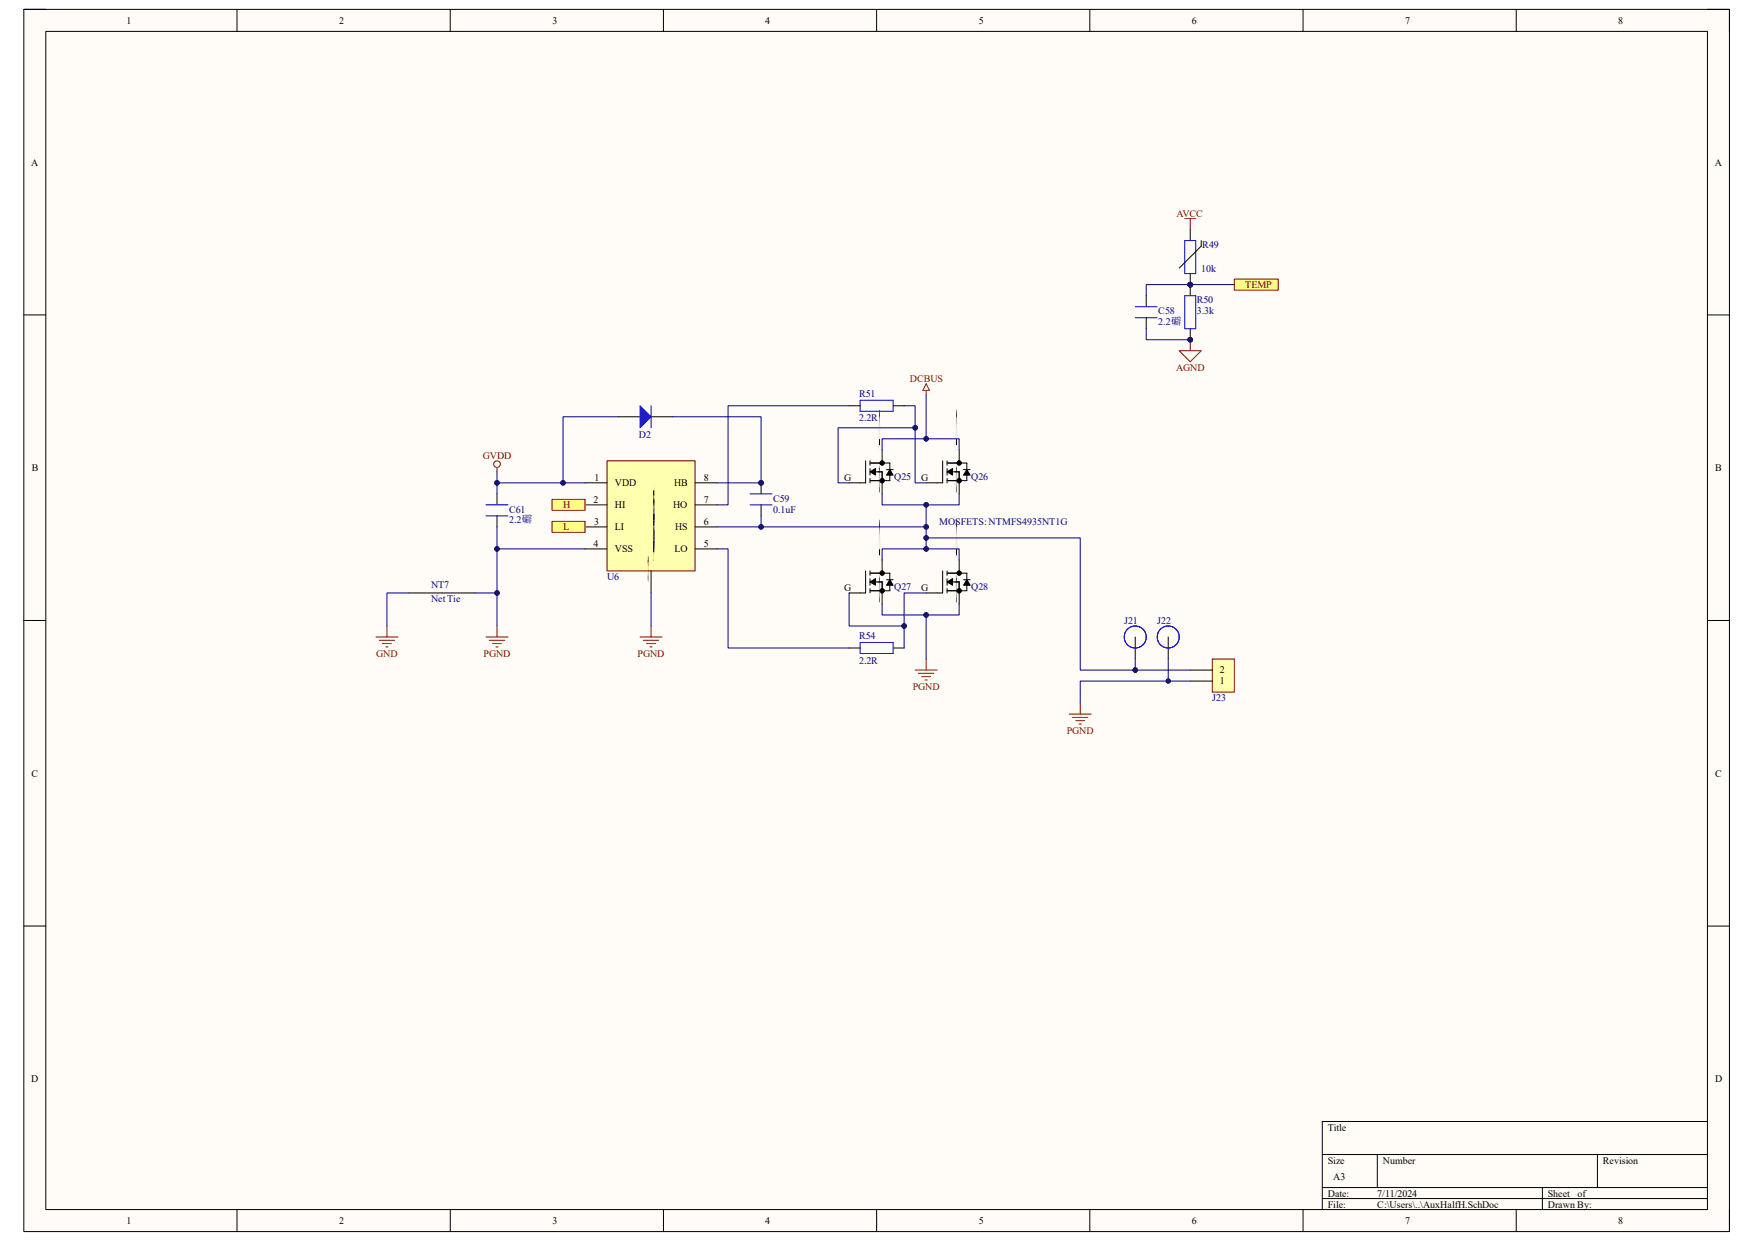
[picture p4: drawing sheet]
<svg xmlns="http://www.w3.org/2000/svg" width="297mm" height="210mm" viewBox="0 0 297 210" stroke-linecap="round" stroke-linejoin="round" font-family="sans-serif">
<path d="M4 1.6h288.8v206.8h-288.8z" fill-rule="evenodd" fill="#fffcf8"/>
<path d="M4 1.6h288.8v206.8h-288.8z" fill="none" stroke="#000" stroke-width=".17"/>
<path d="M7.8 5.3h281.3v199.4h-281.3z" fill-rule="evenodd" fill="#fffcf8"/>
<g fill="none" stroke="#000" stroke-width=".17">
<path d="M4 1.6h3.8M7.8 5.3h281.3v199.4h-281.3zM40.1 1.6v3.7M76.2 1.6v3.7M112.3 1.6v3.7M148.4 1.6v3.7M184.5 1.6v3.7M220.6 1.6v3.7M256.7 1.6v3.7M289.1 1.6h3.7v3.7M4 53.3h3.8M289.1 53.3h3.7"/>
<path d="M143.8 68.7h1.8M146.6 78v3.7h-2.8M147.3 79.8l1-.5v1.1zM147.3 78.4h3.4v1.1M147.3 78v.7M147.3 79.3v1.1M148.3 79.8h1.1v3.8M149.4 76.1v2.3M150.1 79.5h1.1M150.7 79.5l.5 .9h-1.1zM151.2 68.7h1.9M159.6 78v3.7h-2.8"/>
<path d="M160.4 79.8l.9-.5v1.1zM160.4 78.4h3.3v1.1M160.4 78v.7M160.4 79.3v1.1M161.3 79.8h1.1v3.8M162.4 76.1v2.3M163.2 79.5h1.1M163.7 79.5l.6 .9h-1.1zM146.6 96.6v3.7h-2.8M147.3 98.5l1-.6v1.1zM147.3 81v.7M147.3 96.6v.8"/>
<path d="M147.3 97.9v1.1M147.3 99.6v.7M147.3 97h3.4v1.1M148.3 98.5h1.1v3.7M149.4 94.7v2.3M150.1 98.1h1.1M150.7 98.1l.5 .9h-1.1zM150.7 80.4v.9h-3.4M150.7 99v1h-3.4M159.6 96.6v3.7h-2.8M160.4 98.5l.9-.6v1.1zM160.4 81v.7"/>
<path d="M160.4 96.6v.8M160.4 97.9v1.1M160.4 99.6v.7M160.4 97h3.3v1.1M161.3 98.5h1.1v3.7M162.4 94.7v2.3M163.2 98.1h1.1M163.7 98.1l.6 .9h-1.1zM163.7 80.4v.9h-3.3M163.7 99v1h-3.3M4 105h3.8M143.8 109.7h1.8"/>
<path d="M151.2 109.7h1.9M289.1 105h3.7M4 156.7h3.8M289.1 156.7h3.7M223.9 195.4h65.2M233.2 195.4v5.6M270.5 195.4v5.6M289.1 189.8h-65.2v14.9M40.1 204.7v3.7M76.2 204.7v3.7M112.3 204.7v3.7M148.4 204.7v3.7"/>
<path d="M184.5 204.7v3.7M220.6 204.7v3.7M223.9 201h65.2M223.9 202.8h65.2M256.7 204.7v3.7M261.2 201v3.7M292.8 204.7v3.7"/>
<circle cx="149.4" cy="78.4" r=".37"/>
<circle cx="162.4" cy="78.4" r=".37"/>
<circle cx="149.4" cy="97" r=".37"/>
<circle cx="149.4" cy="81.3" r=".37"/>
<circle cx="149.4" cy="100" r=".37"/>
<circle cx="162.4" cy="81.3" r=".37"/>
<circle cx="162.4" cy="97" r=".37"/>
<circle cx="162.4" cy="100" r=".37"/>
</g>
<g fill="#000">
<path d="M147.3 79.8l1-.5v1.1zM147.3 98.5l1-.6v1.1zM150.7 79.5l.5 .9h-1.1zM150.7 98.1l.5 .9h-1.1zM160.4 79.8l.9-.5v1.1zM160.4 98.5l.9-.6v1.1zM163.7 79.5l.6 .9h-1.1zM163.7 98.1l.6 .9h-1.1z"/>
<circle cx="149.4" cy="78.4" r=".37"/>
<circle cx="162.4" cy="78.4" r=".37"/>
<circle cx="149.4" cy="97" r=".37"/>
<circle cx="149.4" cy="81.3" r=".37"/>
<circle cx="149.4" cy="100" r=".37"/>
<circle cx="162.4" cy="81.3" r=".37"/>
<circle cx="162.4" cy="97" r=".37"/>
<circle cx="162.4" cy="100" r=".37"/>
</g>
<path d="M145.6 67.7h5.6v1.9h-5.6zM145.6 108.7h5.6v1.9h-5.6z" fill="none" stroke="#00f" stroke-width=".17"/>
<path d="M102.8 78h14.9v18.6h-14.9z" fill-rule="evenodd" fill="#ffffb0"/>
<path d="M102.8 78h14.9v18.6h-14.9z" fill="none" stroke="#800000" stroke-width=".17"/>
<path d="M99.1 81.7h3.7M99.1 85.4h3.7M99.1 89.2h3.7M99.1 92.9h3.7M110.2 96.6v3.7M117.7 81.7h3.7M117.7 85.4h3.7M117.7 89.2h3.7M117.7 92.9h3.7" fill="none" stroke="#000" stroke-width=".17"/>
<circle cx="128.9" cy="81.7" r=".37" fill="#000080"/>
<circle cx="128.9" cy="81.7" r=".37" fill="none" stroke="#000080" stroke-width=".17"/>
<path d="M128.9 81.7v1.9" fill="none" stroke="#000" stroke-width=".17"/>
<circle cx="128.9" cy="81.7" r=".37" fill="#000080"/>
<circle cx="128.9" cy="81.7" r=".37" fill="none" stroke="#000080" stroke-width=".17"/>
<path d="M84.2 83.6v1.8M84.2 87.3v1.9M128.9 85.4v1.9M192.2 107.8v3.7M197.8 107.8v3.7" fill="none" stroke="#000" stroke-width=".17"/>
<g fill="none" stroke="#00f" stroke-width=".17">
<path d="M82.3 85.4h3.7M82.3 87.3h3.7M127 85.4h3.7M127 83.6h3.7"/>
<circle cx="192.2" cy="107.8" r="1.86"/>
<circle cx="197.8" cy="107.8" r="1.86"/>
</g>
<g fill="none" stroke="#800000" stroke-width=".17">
<path d="M84.2 79.1v.7M156.8 64.9l.6 1.2h-1.1zM156.8 66.1v.7"/>
<circle cx="84.2" cy="78.5" r=".56"/>
</g>
<path d="M93.5 84.5h5.6v1.9h-5.6z" fill-rule="evenodd" fill="#ffff80"/>
<path d="M93.5 84.5h5.6v1.9h-5.6z" fill="none" stroke="#800000" stroke-width=".17"/>
<path d="M93.5 88.2h5.6v1.9h-5.6z" fill-rule="evenodd" fill="#ffff80"/>
<path d="M93.5 88.2h5.6v1.9h-5.6z" fill="none" stroke="#800000" stroke-width=".17"/>
<path d="M104.6 70.5h3.8M110.2 70.5h3.8" fill="none" stroke="#000" stroke-width=".17"/>
<path d="M108.4 68.7l1.8 1.8-1.8 1.9z" fill="#00f"/>
<path d="M108.4 68.7l1.8 1.8-1.8 1.9zM110.2 68.7v3.7" fill="none" stroke="#00f" stroke-width=".17"/>
<circle cx="201.5" cy="48.2" r=".37" fill="#000080"/>
<circle cx="201.5" cy="48.2" r=".37" fill="none" stroke="#000080" stroke-width=".17"/>
<circle cx="201.5" cy="57.5" r=".37" fill="#000080"/>
<circle cx="201.5" cy="57.5" r=".37" fill="none" stroke="#000080" stroke-width=".17"/>
<path d="M201.5 48.2v1.8" fill="none" stroke="#000" stroke-width=".17"/>
<circle cx="201.5" cy="48.2" r=".37" fill="#000080"/>
<circle cx="201.5" cy="48.2" r=".37" fill="none" stroke="#000080" stroke-width=".17"/>
<path d="M201.5 55.6v1.9" fill="none" stroke="#000" stroke-width=".17"/>
<circle cx="201.5" cy="57.5" r=".37" fill="#000080"/>
<circle cx="201.5" cy="57.5" r=".37" fill="none" stroke="#000080" stroke-width=".17"/>
<path d="M200.6 50h1.9v5.6h-1.9z" fill="none" stroke="#00f" stroke-width=".17"/>
<path d="M199.7 59.4h3.7l-1.9 1.8zM201.5 57.5v1.9" fill="none" stroke="#800000" stroke-width=".17"/>
<circle cx="201.5" cy="57.5" r=".37" fill="#000080"/>
<circle cx="201.5" cy="57.5" r=".37" fill="none" stroke="#000080" stroke-width=".17"/>
<path d="M200.6 37h1.9M201.5 37v1.9" fill="none" stroke="#800000" stroke-width=".17"/>
<path d="M194.1 50v1.9M194.1 53.8v1.8" fill="none" stroke="#000" stroke-width=".17"/>
<path d="M192.2 51.9h3.8M192.2 53.8h3.8" fill="none" stroke="#00f" stroke-width=".17"/>
<path d="M209 47.2h7.5v1.9h-7.5z" fill-rule="evenodd" fill="#ffff80"/>
<path d="M209 47.2h7.5v1.9h-7.5z" fill="none" stroke="#800000" stroke-width=".17"/>
<circle cx="201.5" cy="48.2" r=".37" fill="#000080"/>
<circle cx="201.5" cy="48.2" r=".37" fill="none" stroke="#000080" stroke-width=".17"/>
<path d="M201.5 46.3v1.9" fill="none" stroke="#000" stroke-width=".17"/>
<circle cx="201.5" cy="48.2" r=".37" fill="#000080"/>
<circle cx="201.5" cy="48.2" r=".37" fill="none" stroke="#000080" stroke-width=".17"/>
<path d="M201.5 38.9v1.8M203.4 40.7v.9l-3.7 3.8" fill="none" stroke="#000" stroke-width=".17"/>
<path d="M200.6 40.7h1.9v5.6h-1.9z" fill="none" stroke="#00f" stroke-width=".17"/>
<path d="M205.3 111.5h3.7v5.6h-3.7z" fill-rule="evenodd" fill="#ffffb0"/>
<g fill="none" stroke="#800000" stroke-width=".17">
<path d="M63.7 107.8h3.7M64.2 108.4h2.6M64.8 108.9h1.5M65.3 109.5h.4M65.5 105.9v1.9M108.4 107.8h3.7M108.9 108.4h2.6M109.5 108.9h1.5M110.1 109.5h.3M110.2 105.9v1.9M155 113.4h3.7M155.5 113.9h2.6"/>
<path d="M156.1 114.5h1.5M156.6 115.1h.4M156.8 111.5v1.9M182.9 119v1.8M205.3 111.5h3.7v5.6h-3.7zM181 120.8h3.8M181.6 121.4h2.6M182.2 122h1.5M182.7 122.5h.4"/>
</g>
<path d="M69.2 100.3h11.2M201.5 115.3h3.8M201.5 113.4h3.8" fill="none" stroke="#000" stroke-width=".17"/>
<path d="M143.8 81.7h-1.9v-9.3h13.1v9.3h1.8" fill="none" stroke="#000080" stroke-width=".17"/>
<circle cx="155" cy="72.4" r=".37" fill="#000080"/>
<g fill="none" stroke="#000080" stroke-width=".17">
<path d="M153.1 68.7h1.9v3.7"/>
<circle cx="155" cy="72.4" r=".37"/>
</g>
<circle cx="155" cy="72.4" r=".37" fill="#000080"/>
<g fill="none" stroke="#000080" stroke-width=".17">
<path d="M143.8 100.3v5.6h9.3"/>
<circle cx="155" cy="72.4" r=".37"/>
</g>
<circle cx="153.1" cy="105.9" r=".37" fill="#000080"/>
<g fill="none" stroke="#000080" stroke-width=".17">
<path d="M156.8 66.8v7.5"/>
<circle cx="153.1" cy="105.9" r=".37"/>
</g>
<circle cx="156.8" cy="74.3" r=".37" fill="#000080"/>
<g fill="none" stroke="#000080" stroke-width=".17">
<path d="M156.8 104.1v7.4"/>
<circle cx="156.8" cy="74.3" r=".37"/>
</g>
<circle cx="156.8" cy="104.1" r=".37" fill="#000080"/>
<g fill="none" stroke="#000080" stroke-width=".17">
<path d="M143.8 68.7h-20.5v16.7h-1.9M121.4 92.9h1.9v16.8h20.5M128.9 87.3v1.9"/>
<circle cx="156.8" cy="104.1" r=".37"/>
</g>
<circle cx="128.9" cy="89.2" r=".37" fill="#000080"/>
<g fill="none" stroke="#000080" stroke-width=".17">
<path d="M84.2 89.2v3.7h14.9"/>
<circle cx="128.9" cy="89.2" r=".37"/>
</g>
<circle cx="84.2" cy="92.9" r=".37" fill="#000080"/>
<g fill="none" stroke="#000080" stroke-width=".17">
<path d="M192.2 111.5v1.9"/>
<circle cx="84.2" cy="92.9" r=".37"/>
</g>
<circle cx="192.2" cy="113.4" r=".37" fill="#000080"/>
<g fill="none" stroke="#000080" stroke-width=".17">
<path d="M197.8 111.5v3.8"/>
<circle cx="192.2" cy="113.4" r=".37"/>
</g>
<circle cx="197.8" cy="115.2" r=".37" fill="#000080"/>
<g fill="none" stroke="#000080" stroke-width=".17">
<path d="M114 70.5h14.9v11.2h-7.5"/>
<circle cx="197.8" cy="115.2" r=".37"/>
</g>
<circle cx="128.9" cy="81.7" r=".37" fill="#000080"/>
<g fill="none" stroke="#000080" stroke-width=".17">
<path d="M104.6 70.5h-9.3v11.2"/>
<circle cx="128.9" cy="81.7" r=".37"/>
</g>
<circle cx="95.3" cy="81.7" r=".37" fill="#000080"/>
<g fill="none" stroke="#000080" stroke-width=".17">
<path d="M194.1 55.6v1.9h7.4"/>
<circle cx="95.3" cy="81.7" r=".37"/>
</g>
<circle cx="201.5" cy="57.5" r=".37" fill="#000080"/>
<g fill="none" stroke="#000080" stroke-width=".17">
<path d="M201.5 48.2h-7.4v1.8"/>
<circle cx="201.5" cy="57.5" r=".37"/>
</g>
<circle cx="201.5" cy="48.2" r=".37" fill="#000080"/>
<g fill="none" stroke="#000080" stroke-width=".17">
<path d="M201.5 48.2h7.5"/>
<circle cx="201.5" cy="48.2" r=".37"/>
</g>
<circle cx="201.5" cy="48.2" r=".37" fill="#000080"/>
<g fill="none" stroke="#000080" stroke-width=".17">
<path d="M84.2 81.7h14.9M110.2 100.3v5.6"/>
<circle cx="201.5" cy="48.2" r=".37"/>
</g>
<circle cx="95.3" cy="81.7" r=".37" fill="#000080"/>
<circle cx="95.3" cy="81.7" r=".37" fill="none" stroke="#000080" stroke-width=".17"/>
<circle cx="84.2" cy="81.7" r=".37" fill="#000080"/>
<g fill="none" stroke="#000080" stroke-width=".17">
<path d="M121.4 89.2h35.4"/>
<circle cx="84.2" cy="81.7" r=".37"/>
</g>
<circle cx="128.9" cy="89.2" r=".37" fill="#000080"/>
<circle cx="128.9" cy="89.2" r=".37" fill="none" stroke="#000080" stroke-width=".17"/>
<circle cx="156.8" cy="89.2" r=".37" fill="#000080"/>
<g fill="none" stroke="#000080" stroke-width=".17">
<path d="M149.4 102.2v1.9h13v-1.9"/>
<circle cx="156.8" cy="89.2" r=".37"/>
</g>
<circle cx="156.8" cy="104.1" r=".37" fill="#000080"/>
<g fill="none" stroke="#000080" stroke-width=".17">
<path d="M149.4 94.7v-1.8h13v1.8"/>
<circle cx="156.8" cy="104.1" r=".37"/>
</g>
<circle cx="156.8" cy="92.9" r=".37" fill="#000080"/>
<g fill="none" stroke="#000080" stroke-width=".17">
<path d="M149.4 83.6v1.8h13v-1.8"/>
<circle cx="156.8" cy="92.9" r=".37"/>
</g>
<circle cx="156.8" cy="85.4" r=".37" fill="#000080"/>
<g fill="none" stroke="#000080" stroke-width=".17">
<path d="M149.4 76.1v-1.8h13v1.8"/>
<circle cx="156.8" cy="85.4" r=".37"/>
</g>
<circle cx="156.8" cy="74.3" r=".37" fill="#000080"/>
<g fill="none" stroke="#000080" stroke-width=".17">
<path d="M156.8 100.3h-3.7v9.4"/>
<circle cx="156.8" cy="74.3" r=".37"/>
</g>
<circle cx="153.1" cy="105.9" r=".37" fill="#000080"/>
<g fill="none" stroke="#000080" stroke-width=".17">
<path d="M156.8 91h26.1v22.4h18.6"/>
<circle cx="153.1" cy="105.9" r=".37"/>
</g>
<circle cx="156.8" cy="91" r=".37" fill="#000080"/>
<circle cx="156.8" cy="91" r=".37" fill="none" stroke="#000080" stroke-width=".17"/>
<circle cx="192.2" cy="113.4" r=".37" fill="#000080"/>
<g fill="none" stroke="#000080" stroke-width=".17">
<path d="M84.2 79.8v3.8"/>
<circle cx="192.2" cy="113.4" r=".37"/>
</g>
<circle cx="84.2" cy="81.7" r=".37" fill="#000080"/>
<g fill="none" stroke="#000080" stroke-width=".17">
<path d="M156.8 85.4v7.5"/>
<circle cx="84.2" cy="81.7" r=".37"/>
</g>
<circle cx="156.8" cy="85.4" r=".37" fill="#000080"/>
<circle cx="156.8" cy="85.4" r=".37" fill="none" stroke="#000080" stroke-width=".17"/>
<circle cx="156.8" cy="89.2" r=".37" fill="#000080"/>
<circle cx="156.8" cy="89.2" r=".37" fill="none" stroke="#000080" stroke-width=".17"/>
<circle cx="156.8" cy="91" r=".37" fill="#000080"/>
<circle cx="156.8" cy="91" r=".37" fill="none" stroke="#000080" stroke-width=".17"/>
<circle cx="156.8" cy="92.9" r=".37" fill="#000080"/>
<g fill="none" stroke="#000080" stroke-width=".17">
<path d="M84.2 92.9v13"/>
<circle cx="156.8" cy="92.9" r=".37"/>
</g>
<path d="M82.3 107.8h3.7M82.9 108.4h2.6M83.4 108.9h1.5M84 109.5h.3M84.2 105.9v1.9" fill="none" stroke="#800000" stroke-width=".17"/>
<circle cx="84.2" cy="100.3" r=".37" fill="#000080"/>
<circle cx="84.2" cy="100.3" r=".37" fill="none" stroke="#000080" stroke-width=".17"/>
<circle cx="84.2" cy="92.9" r=".37" fill="#000080"/>
<g fill="none" stroke="#000080" stroke-width=".17">
<path d="M80.4 100.3h3.8"/>
<circle cx="84.2" cy="92.9" r=".37"/>
</g>
<circle cx="84.2" cy="100.3" r=".37" fill="#000080"/>
<g fill="none" stroke="#000080" stroke-width=".17">
<path d="M69.2 100.3h-3.7v5.6M201.5 115.3h-18.6v3.7"/>
<circle cx="84.2" cy="100.3" r=".37"/>
</g>
<g font-size="1.7">
<text x="21.4" y="4">1</text>
<text x="57.4" y="4">2</text>
<text x="93.6" y="4">3</text>
<text x="129.6" y="4">4</text>
<text x="165.7" y="4">5</text>
<text x="201.8" y="4">6</text>
<text x="237.9" y="4">7</text>
<text x="274" y="4">8</text>
<text x="5.3" y="28">A</text>
<text x="290.4" y="28">A</text>
<text x="5.4" y="79.7">B</text>
<text x="100.7" y="81.4">1</text>
<text x="104.1" y="82.3">VDD</text>
<text x="114.1" y="82.3">HB</text>
<text x="119.2" y="81.4">8</text>
<text x="143" y="81.4">G</text>
<text x="156" y="81.4">G</text>
<text x="290.4" y="79.7">B</text>
<text x="100.5" y="85.1">2</text>
<text x="100.6" y="88.8">3</text>
<text x="104.1" y="86">HI</text>
<text x="104.1" y="89.7">LI</text>
<text x="114" y="86">HO</text>
<text x="114.3" y="89.7">HS</text>
<text x="119.2" y="88.8">6</text>
<text x="119.2" y="85.1">7</text>
<text x="100.5" y="92.5">4</text>
<text x="104.1" y="93.5">VSS</text>
<text x="114.2" y="93.5">LO</text>
<text x="119.2" y="92.5">5</text>
<text x="143" y="100">G</text>
<text x="156" y="100">G</text>
<text x="206.5" y="114">2</text>
<text x="206.5" y="115.8">1</text>
<text x="5.3" y="131.4">C</text>
<text x="290.4" y="131.4">C</text>
<text x="5.3" y="183.1">D</text>
<text x="290.4" y="183.1">D</text>
<text x="224.8" y="191.3">Title</text>
<text x="224.8" y="196.9">Size</text>
<text x="234.1" y="196.9">Number</text>
<text x="271.4" y="196.9">Revision</text>
<text x="224.8" y="202.5">Date:</text>
<text x="225.8" y="199.7">A3</text>
<text x="233.2" y="202.5">7/11/2024</text>
<text x="262.1" y="202.5">Sheet</text>
<text x="267.1" y="202.5">of</text>
<text x="21.4" y="207.1">1</text>
<text x="57.4" y="207.1">2</text>
<text x="93.6" y="207.1">3</text>
<text x="129.6" y="207.1">4</text>
<text x="165.7" y="207.1">5</text>
<text x="201.8" y="207.1">6</text>
<text x="224.8" y="204.3">File:</text>
<text x="233.2" y="204.3">C:\Users\..\AuxHalfH.SchDoc</text>
<text x="237.9" y="207.1">7</text>
<text x="262.1" y="204.3">Drawn By:</text>
<text x="274" y="207.1">8</text>
</g>
<g font-size="1.7" fill="#800000">
<text x="199.2" y="36.7">AVCC</text>
<text x="210.9" y="48.8">TEMP</text>
<text x="154.1" y="64.6">DCBUS</text>
<text x="199.1" y="62.7">AGND</text>
<text x="81.7" y="77.6">GVDD</text>
<text x="95.3" y="86">H</text>
<text x="95.3" y="89.7">L</text>
<text x="63.7" y="111.2">GND</text>
<text x="81.9" y="111.2">PGND</text>
<text x="107.9" y="111.2">PGND</text>
<text x="154.6" y="116.8">PGND</text>
<text x="180.6" y="124.2">PGND</text>
</g>
<g font-size="1.7" fill="#000080">
<text x="203.4" y="46">10k</text>
<text x="203.6" y="42">R49</text>
<text x="196.1" y="53.2">C58</text>
<text x="202.6" y="51.4">R50</text>
<text x="202.6" y="53.2">3.3k</text>
<text x="196.1" y="55">2.2礔</text>
<text x="145.5" y="67.2">R51</text>
<text x="145.5" y="71.3">2.2R</text>
<text x="108.2" y="74.1">D2</text>
<text x="151.4" y="81.2">Q25</text>
<text x="164.5" y="81.2">Q26</text>
<text x="86.2" y="86.8">C61</text>
<text x="86.2" y="88.6">2.2礔</text>
<text x="130.9" y="84.9">C59</text>
<text x="130.9" y="86.8">0.1uF</text>
<text x="159" y="88.8">MOSFETS: NTMFS4935NT1G</text>
<text x="73" y="101.9">Net Tie</text>
<text x="73" y="99.4">NT7</text>
<text x="102.8" y="98.1">U6</text>
<text x="151.4" y="99.8">Q27</text>
<text x="164.5" y="99.8">Q28</text>
<text x="190.3" y="105.6">J21</text>
<text x="196" y="105.6">J22</text>
<text x="145.5" y="108.2">R54</text>
<text x="145.5" y="112.3">2.2R</text>
<text x="205.3" y="118.6">J23</text>
</g>
<g font-size=".3">
<text x="149" y="76.5" transform="rotate(-90 149 76.5)">D</text>
<text x="162.1" y="76.5" transform="rotate(-90 162.1 76.5)">D</text>
<text x="110.8" y="88.3" transform="rotate(-90 110.8 88.3)">a</text>
<text x="110.8" y="87.5" transform="rotate(-90 110.8 87.5)">d</text>
<text x="149" y="84" transform="rotate(-90 149 84)">S</text>
<text x="162.1" y="84" transform="rotate(-90 162.1 84)">S</text>
<text x="110.8" y="95.3" transform="rotate(-90 110.8 95.3)">T</text>
<text x="110.8" y="94.3" transform="rotate(-90 110.8 94.3)">h</text>
<text x="110.8" y="93.5" transform="rotate(-90 110.8 93.5)">e</text>
<text x="110.8" y="92.7" transform="rotate(-90 110.8 92.7)">rP</text>
<text x="110.8" y="92.2" transform="rotate(-90 110.8 92.2)">m</text>
<text x="110.8" y="90.8" transform="rotate(-90 110.8 90.8)">a</text>
<text x="110.8" y="90.1" transform="rotate(-90 110.8 90.1)">l</text>
<text x="149" y="95.1" transform="rotate(-90 149 95.1)">D</text>
<text x="162.1" y="95.1" transform="rotate(-90 162.1 95.1)">D</text>
<text x="109.9" y="98.9" transform="rotate(-90 109.9 98.9)">9</text>
<text x="149" y="102.7" transform="rotate(-90 149 102.7)">S</text>
<text x="162.1" y="102.7" transform="rotate(-90 162.1 102.7)">S</text>
</g>
</svg>
